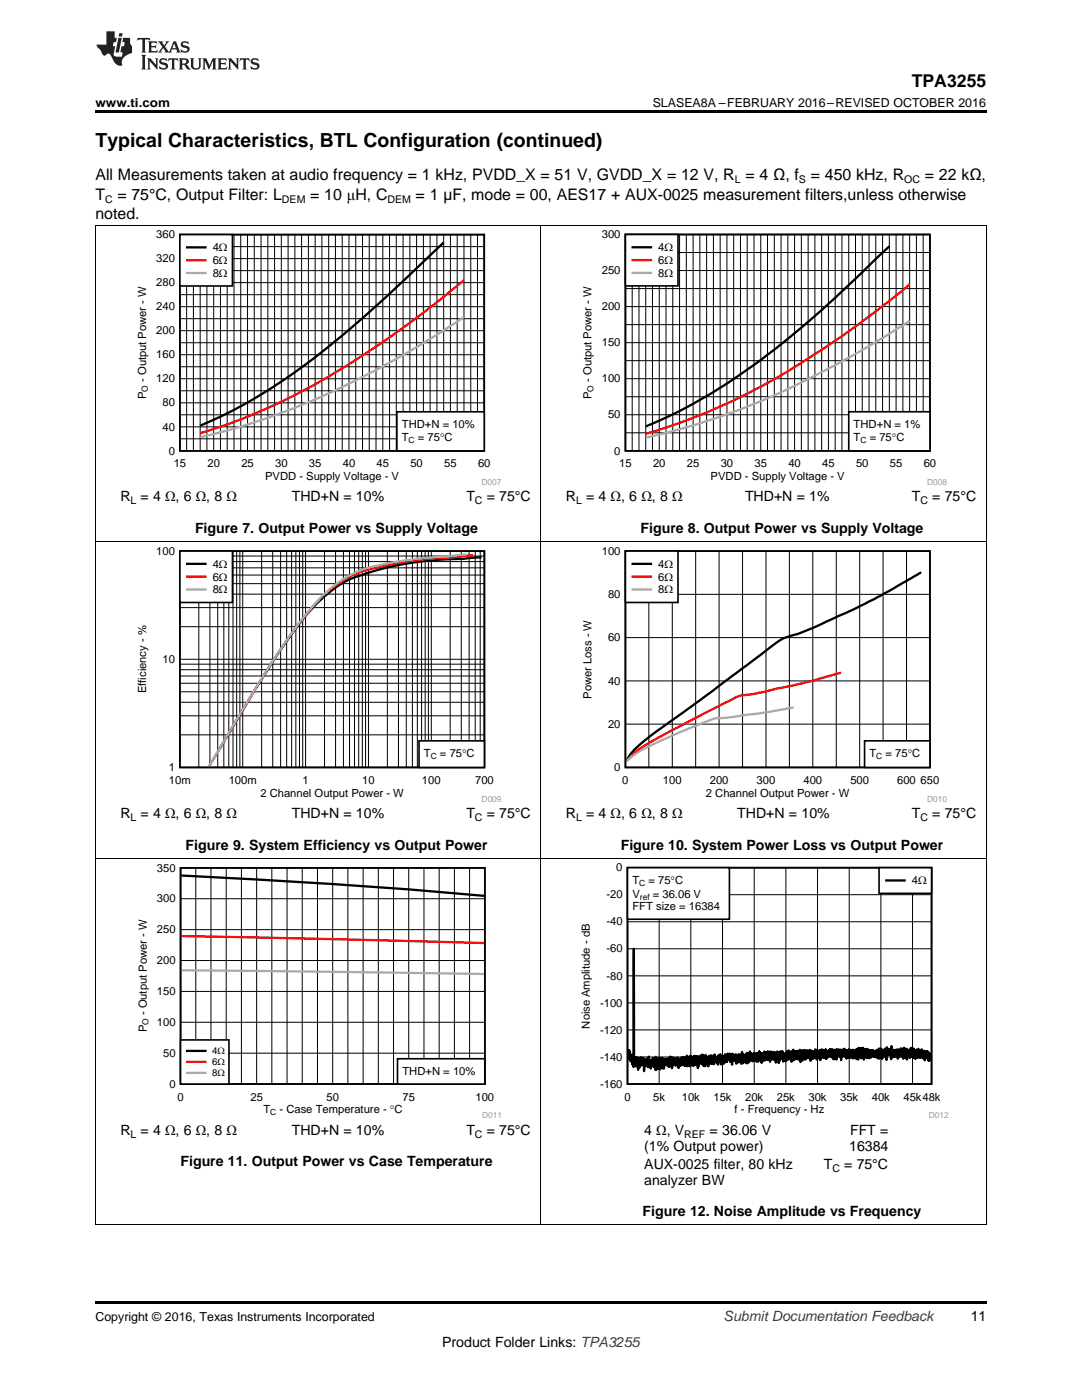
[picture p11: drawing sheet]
<svg xmlns="http://www.w3.org/2000/svg" width="216mm" height="279mm" viewBox="0 0 216 279" stroke-linecap="round" stroke-linejoin="round" font-family="sans-serif">
<path d="M19 259.7h177.8v.5h-177.8z" fill="#000"/>
<path d="M19.1 171.4v73M107.9 171.4v73M196.8 171.4v73M19 244.4h177.8" fill="none" stroke="#000" stroke-width=".2"/>
<path d="M27.1 172.4h72.7v50.8h-72.7z" fill-rule="evenodd" fill="#fff"/>
<path d="M36 173.2h60.7v43.1h-60.7z" fill="none" stroke="#000" stroke-width=".33"/>
<g fill="none" stroke="#000" stroke-width=".2">
<path d="M36 179.4h60.7M39.1 173.2v43.2M42.1 173.2v43.2M45.1 173.2v43.2M48.2 173.2v43.2M51.2 173.2v43.2M54.2 173.2v43.2M57.3 173.2v43.2M60.3 173.2v43.2M63.3 173.2v43.2M66.4 173.2v43.2M69.4 173.2v43.2"/>
<path d="M72.5 173.2v43.2M75.5 173.2v43.2M78.5 173.2v43.2M81.6 173.2v43.2M84.6 173.2v43.2M87.6 173.2v43.2M90.7 173.2v43.2M93.7 173.2v43.2M36 197.9h60.7M36 191.7h60.7M36 185.5h60.7M36 210.2h60.7"/>
<path d="M36 204h60.7"/>
</g>
<path d="M36.2 174.7a1403.8 1403.8 0 0 1 60.4 4.1" fill="none" stroke="#000" stroke-width=".46"/>
<path d="M36.2 186.8l60.4 1.4" fill="none" stroke="#f00" stroke-width=".46"/>
<path d="M36.2 193.6l60.4 .8" fill="none" stroke="#aaa" stroke-width=".46"/>
<path d="M79.3 211.3h17.4v5h-17.4z" fill-rule="evenodd" fill="#fff"/>
<path d="M79.3 211.3h17.4v5h-17.4z" fill="none" stroke="#000" stroke-width=".33"/>
<path d="M36 207.5h9.7v8.8h-9.7z" fill-rule="evenodd" fill="#fff"/>
<path d="M36 207.5h9.7v8.8h-9.7z" fill="none" stroke="#000" stroke-width=".33"/>
<path d="M37.3 209.7h3.7" fill="none" stroke="#000" stroke-width=".46"/>
<path d="M37.3 211.9h3.7" fill="none" stroke="#f00" stroke-width=".46"/>
<path d="M37.3 214.1h3.7" fill="none" stroke="#aaa" stroke-width=".46"/>
<path d="M115.6 172.3h73.6v50.9h-73.6z" fill-rule="evenodd" fill="#fff"/>
<path d="M125.2 173.2h60.7v43.1h-60.7z" fill="none" stroke="#000" stroke-width=".33"/>
<g fill="none" stroke="#000" stroke-width=".2">
<path d="M125.2 178.6h60.7M131.5 173.2v43.1M137.8 173.2v43.1M144.2 173.2v43.1M150.5 173.2v43.1M156.8 173.2v43.1M163.1 173.2v43.1M169.5 173.2v43.1M175.8 173.2v43.1M182.1 173.2v43.1M125.2 194.8h60.7M125.2 189.3h60.7"/>
<path d="M125.2 184h60.7M125.2 210.9h60.7M125.2 205.5h60.7M125.2 200.2h60.7"/>
</g>
<path d="M125.4 210v-.2l.1 1v-1.2l.1 1.9 .1-1.4 .1 1.6 .1-.5v.6v-1.2l.1 1.3v-1l.1 1.1 .1-.5v.9v-1.1l.1 1.2v-2.1l.1 2.5 .1-23.6v22v-.2l.1 .8v-.8l.1 1.3 .1-1.4 .1 1.9v-1.3v.6l.1-1.1 .1 1.1 .1-1.2 .1 2.5 .1-2.3v1.1l.1-1.2v1l.1-.7v1.6l.1-1.9 .1 1.3v-1.3l.1 1.2 .1-1.3 .1 1.6v-1.2l.1 1v-1l.1 1.2 .1-1.5 .1 2.7 .1-2.3 .1 1.3 .1-1.1 .1 .7 .1-.9v1.2l.1-1.5 .2 1.8 .2-2.1v1.5v-.9l.2 .9v-.6v.8l.1-1.1v1.2v-1v1.5l.1-1.3v.8l.1-.8v.6l.1-.8v1.1l.2-1.7v1.3l.1-1.2v.8v-.5l.1 1.4 .1-1.7 .1 1.7 .1-1.2v1.8l.1-2.6v2l.1-1.7v2.2l.1-1.8 .1 1.4v-1.3l.1 .9 .1-1.5 .1 2.2 .2-2.1v2.2l.1-1.8v.4v-.6v.8l.1-.8v.8v-.9l.2 1.4v-1.6v2.1l.1-1.7v.9l.1-1.2 .2 2.1 .1-1.8 .1 1v-.9l.1 .7 .1-1 .1 .9v-.7l.1 .1v1v-.9l.1 .6 .2-1.2v1.8l.1-1.4 .1 1.4v-1.7l.1 1.5 .1-1.8 .1 1.9 .1-1.8 .1 2.2v-1.6l.2 1 .1-1.5v1.1v-1l.2 1.2v-1l.2 .9v-.6v1l.1-1.5 .1 .8v-.6l.1 .6v-.8v1.3l.1-1.4 .1 1.9v-1.7l.1 1.8 .1-1.6v.7v-.8v.7l.1-.7 .1 1.4v-1.1l.1 1 .1-1.6 .1 1.4 .1-1.5 .1 1.6 .1-1.7 .1 1.2 .1-.8v1.2v-1.4l.1 1.5 .1-1v1.1l.1-1.7 .2 1.6 .1-1.9v2.1v-1.6l.3 1.5v-1.3v.6l.1-.8v.9l.1-1.2 .1 1.9 .1-2.1 .1 1.8v-1.3v.3l.1-.4 .1 1.1 .1-1.3v1.6l.1-1.1v1.4l.1-1.9 .2 .9v-1.1v1.5l.1-1.5v1.9l.1-1.6v1.4l.1-1.5v.9l.1-1v.9l.2-.9v.9v-.8v2.3l.2-2.3 .1 1.4v-1.4l.1 1.3v-1.1l.1 .9 .1-1.4 .1 1.7 .2-1.7v1.6l.1-1.7 .1 2v-1.6l.1 1.8 .1-1.5v1.3v-1l.1 .7v-1.3l.1 1.6v-1.9v2.2l.2-2.2v1.5v-1v1.1l.1-1.1 .1 1.2 .1-1.3v1.4l.1-1.3v1.7l.1-2 .1 1.2v-1l.1 .2v1l.1-1.3v1.4l.1-1.7 .1 1.1v-1l.1 1.6v-1.2l.1 1.2v-1.5l.1 1v-1.1l.1 1.5 .1-1.2v1.4l.2-2v1.3l.1-.5 .1 .7v-1v.8l.1-.7v1.1v-1l.1 .7v-.9l.1 .6v-.5v1.2l.1-1.2 .1 1.5 .1-1.9v1.1v-.8v.7l.2-.8 .1 1.2v-1.6l.2 1.5v-.7v1.2l.1-1.5v1.2l.1-1.2v1.1l.1-1.1v.9l.1-1.1 .1 1.5v-1.3l.1 1.3 .2-1.8 .1 1.4 .1-.9 .2 1 .1-1.6 .1 .9v-.9v.9v-.4l.1 .5v-.9l.1 1 .1-1.1 .1 1.6v-1.1l.1 1.1 .1-1.5 .2 2.1v-2.2v1.2l.2-1.1v1v-.9l.1 1.2 .1-.9v.8l.1-.9v1l.1-1v.8l.1-.7v.6v-1l.1 1.9 .1-1.6v1.4l.2-1.4 .1 1.3v-1.5l.1 1.2 .1-1.3v1.5l.1-1.3v.9l.1-.9 .1 1.3 .1-1.4v1.8l.2-2.4v2.3v-1.9l.1 1.9 .1-1.7 .1 .9v-.9l.1 .9v-.9v1.2l.2-.8v1.1l.1-1.6 .1 1.7v-1.3l.1 1.3v-2l.1 2.1v-1.8l.1 1.3 .2-1.6v1.9v-1.2l.1 .4v-.6v.7l.1-1.5 .2 1.8 .1-1.3 .1 1.4v-1.1v-.1v1l.2-1.1v1.4l.1-1.5 .1 1.3v-1.4v1.2l.1-1 .1 1.1 .1-1v.8v-.6l.1 .4v-.9l.1 1.7 .2-1.7 .1 1.7v-1.5l.1 1.4 .2-2v1.5v-1.4l.1 1.7v-1l.1 .6v-.9l.1 1.2 .1-1.3 .1 1.9v-1.8l.1 1.3 .1-1.2v1.4v-1.6l.2 1.3 .1-1.5v1.1v-1.2l.1 1.7 .1-1.4 .1 .9 .1-.9v1.2v-1.3l.1 1v-1l.1 1.3v-.8l.1 .8v-1.6v1.5l.1-1.3 .1 1.5 .1-1.3 .1 .9v-1.1v1.9l.1-2.1 .2 1v-.6v1.3l.2-1.6v1.3l.1-1 .1 .9v-1v1.4l.1-1.4v1.3l.2-1.5v1.2l.1-.7v.3v-.3l.1 .3v-.2v1.6l.1-1.8v.8v-1l.1 1 .1-1.2 .1 1.3v-.8l.1 .6 .1-.9v2.1v-1.9l.1 1.6 .1-2.1 .1 1.7v-1.2l.2 1v-1.2l.1 1.3v-1.6l.1 1.3 .1-1.2 .1 2 .1-1.7 .1 1 .1-.7v.8v-.7l.1 1v-1.3l.1 1.5 .1-1.7v1.5v-.9l.1 .8 .1-1.7v1.3l.1-1.2 .1 1.4v-1.7l.1 1.9 .1-1.7 .1 1.4v-1.2l.1 1 .1-.9v.3v-.2l.1 1.7 .1-2.1 .1 1.7 .2-2v2.1l.1-1.7 .1 1.6 .2-1.3v.9v-1.4l.1 1.1v-.8l.1 1.3v-1.3l.2 1.4v-1.7v.9l.1-.8 .1 1.1 .1-1.2 .1 1.8 .1-1v1v-2l.1 2.5 .2-2.2 .1 1.6v-1.8l.1 2 .1-1.9 .1 1.1 .1-1.2 .1 1.5v-1.5l.1 1.2v-1.1v1.8l.1-1.7 .1 1.5 .1-1.7v1.6l.2-1.5v1.4v-1l.1 .8 .1-1.2v1.4l.1-1.4 .2 1.2v-1.4l.1 2.2 .1-1.8 .1 1v-1.2l.1 1.7v-1.2l.1 .9v-1.3v.9l.1-.8 .1 1.4v-1.4l.1 1.1 .1-1.2 .1 1.4 .1-1.8 .2 1.7v-1.2l.1 1.5v-1.9l.1 1.5 .1-1.3v1.3v-1.2l.1 1.3 .1-1v.7v-1.1l.2 1.7 .1-1.6v1.7l.1-2v1.1v-.6l.1 .7 .1-1.3v1.1l.1-.4v.9l.1-.8v.8l.1-1.5v1.6l.1-1.4v1.1l.1-1v1.3l.1-1.5v.9v-.7l.1 .7v-1l.1 1.7v-1.7l.1 1.8 .1-1.4v1.3l.1-1.5 .1 1.2 .2-1.2v1.1l.1-1.2v1.1l.1-1.3 .1 1.3v-1.3v1.3l.1-1 .1 1.3 .2-1.6v1.4v-1l.2 .9v-1v1.7l.3-1.9v1.6v-1.2l.1 .8v-.6l.1 .6v-.7v.9l.1-.8v1.4l.1-2.1v1.4l.2-1.1v.9l.1-1.2v1l.1-.8v.6l.1-.5v1.2l.1-1.4 .2 1.6v-1.3v1.8l.1-1.2v.5l.1-1.2v1.2l.1-1.4 .1 1.2 .1-1.3 .1 1.1 .1-1.2v1.5l.1-.9 .1 .7v-.6l.1 1v-1.3l.1 1.6 .1-1.6v.6l.1-.7 .1 1.5v-1v.8l.2-1.5 .1 1.7 .1-1.4v.9l.1-.8v1.3l.2-1.6v1.2l.1-.6 .1 .9 .1-1.5v1.7v-1.5l.1 1.1 .1-.8v.8l.1-.7v1v-1.5l.2 1.3 .1-1.5 .1 2 .1-2v1l.1-.7 .1 .6v-.3v1.5l.1-2.4v1.6l.1-1.2 .1 1.4v-1.7l.1 1.5 .1-1.5 .1 2 .1-1.9 .2 1.1v-1.3l.2 1.9v-1.7l.1 2.2v-1.9l.1 .8 .1-.6 .1 1v-1.5l.1 1.4v-.9v.3l.1-.2v1.3v-1.5v-.1l.1 .8 .1-1.1v1.7l.1-1.5 .2 1.7 .1-1.6v1l.1-1 .1 1.2v-.8l.1 1.1v-1.5v1.1l.1-1.1 .1 .8v-.8v.9l.2-.8v1.1v-1.2l.1 1.3 .1-1.1 .2 .8v-.5v.8l.1-.8v.8v-1.1v1.2l.2-1.4v1.4l.1-1.4 .1 1.4v-1.3l.1 1.5 .1-1.9 .1 2v-1.7l.1 1.2 .1-1.3v1.4l.1-1.7v1.9l.2-1.4 .1 1.6v-1.7l.1 1.2v-1.3l.1 1.5 .1-1.2v.8l.1-.6 .1 .8 .1-1.1v.9v-1.3l.2 1.3v-1.1l.1 2 .1-2.5v1.3v-.9l.1 .9v-.8l.1 1.1v-1.1l.1 .7v-.8l.1 1v-1l.1 .9 .1-.9v1.3l.2-1.1v1.8l.1-2.6 .2 2.2 .1-1.3 .1 1 .1-1.2v1.5l.1-1.3v1.1l.1-1.3v1.3l.1-1 .1 1 .1-1.3v1.2l.1-1.2 .1 1.3v-1l.1 1.5v-1.8l.1 1.6 .1-1.6 .1 1.1v-1l.1 .8v-.8l.1 1.1 .1-1.5v1.7l.1-1.2 .1 .9 .2-1.1v1.8l.1-2v1.1v-1.3l.1 2 .1-2 .1 1.5v-.9v1.5l.1-1.6v1.3l.1-1.3v.9l.1-1.2 .1 2.2v-1.7l.1 .9v-.9v.7l.1-.8 .1 1.2 .1-1.1v1.1l.1-1.4v1.5l.1-1.2v1.2l.2-1.9v1.5l.2-1.4 .1 1.7v-1.4l.1 1.6 .1-1.9v1.9l.1-1.6 .2 1.2v-1v1.6l.1-1.7 .1 1.1 .1-1.2 .1 1.4v-1.1l.1 1.3v-1.3l.1 1.2 .1-1.7v1.3l.1-.7 .1 .7v-.9l.1 1.4v-1.1l.1 1.1v-1.2l.1 .7v-.6l.1 .5v-1.1v1.6l.2-1.1 .2 1.4v-1.5l.1 1.5v-1.6l.1 1.9 .2-1.5v.9l.1-1.2 .1 1.3 .2-1.3v1.3v-1l.1 1.2v-.6v.8l.1-1v1.2l.1-1.6v1.5l.2-1.3 .1 1.2v-.9v.9v-.1" fill="none" stroke="#000" stroke-width=".46"/>
<path d="M125.2 173.2h20.3v10.3h-20.3z" fill-rule="evenodd" fill="#fff"/>
<path d="M125.2 173.2h20.3v10.3h-20.3z" fill="none" stroke="#000" stroke-width=".33"/>
<path d="M175.4 173.2h10.5v5.1h-10.5z" fill-rule="evenodd" fill="#fff"/>
<path d="M175.4 173.2h10.5v5.1h-10.5z" fill="none" stroke="#000" stroke-width=".33"/>
<path d="M176.9 175.7h3.6" fill="none" stroke="#000" stroke-width=".46"/>
<path d="M19.1 108.2v63.2M107.9 108.2v63.2M196.8 108.2v63.2M19 171.3h177.8" fill="none" stroke="#000" stroke-width=".2"/>
<path d="M27 109.1h73v50.9h-73z" fill-rule="evenodd" fill="#fff"/>
<path d="M35.9 110h60.8v43.2h-60.8z" fill="none" stroke="#000" stroke-width=".33"/>
<g fill="none" stroke="#000" stroke-width=".2">
<path d="M35.9 118.6h60.8M35.9 116.5h60.8M35.9 114.8h60.8M35.9 113.3h60.8M35.9 112.1h60.8M35.9 111h60.8M39.7 110v43.2M41.9 110v43.2M43.4 110v43.2M44.7 110v43.2M45.7 110v43.2M46.5 110v43.2"/>
<path d="M47.2 110v43.2M47.9 110v43.2M48.4 110v43.2M52.2 110v43.2M54.4 110v43.2M56 110v43.2M57.2 110v43.2M58.2 110v43.2M59 110v43.2M59.8 110v43.2M60.4 110v43.2M61 110v43.2"/>
<path d="M64.8 110v43.2M67 110v43.2M68.5 110v43.2M69.7 110v43.2M70.7 110v43.2M71.6 110v43.2M72.3 110v43.2M72.9 110v43.2M73.5 110v43.2M77.3 110v43.2M79.5 110v43.2M81.1 110v43.2"/>
<path d="M82.3 110v43.2M83.3 110v43.2M84.1 110v43.2M84.8 110v43.2M85.5 110v43.2M86.1 110v43.2M89.8 110v43.2M92 110v43.2M93.6 110v43.2M94.8 110v43.2M95.8 110v43.2M96.7 110v43.2"/>
<path d="M35.9 138.1h60.8M35.9 136.4h60.8M35.9 134.9h60.8M35.9 133.7h60.8M35.9 132.6h60.8M35.9 131.6h60.8M35.9 125.1h60.8M35.9 121.3h60.8M35.9 146.7h60.8M35.9 142.9h60.8M35.9 140.2h60.8"/>
</g>
<path d="M96.1 111.2l-9.7 .6-5.8 .8a51 51 0 0 0-12 3.6 32.3 32.3 0 0 0-10 9.7l-3.1 4.5-4.4 6.9-7.6 12.6" fill="none" stroke="#000" stroke-width=".46"/>
<path d="M94.4 110.8l-10.3 .9-5.6 .8a48.5 48.5 0 0 0-8.3 2.4 26.7 26.7 0 0 0-9.2 7.8 148.7 148.7 0 0 0-11.9 17.9l-7.4 12.4" fill="none" stroke="#f00" stroke-width=".46"/>
<path d="M93 110.7l-9.7 .8-5.2 .8a23.1 23.1 0 0 0-14.2 7 96.4 96.4 0 0 0-11.9 16.5l-10.3 17.2" fill="none" stroke="#aaa" stroke-width=".46"/>
<path d="M83.6 147.9h13.1v5.3h-13.1z" fill-rule="evenodd" fill="#fff"/>
<path d="M83.6 147.9h13.1v5.3h-13.1z" fill="none" stroke="#000" stroke-width=".33"/>
<path d="M35.9 110h10.5v10.2h-10.5z" fill-rule="evenodd" fill="#fff"/>
<path d="M35.9 110h10.5v10.2h-10.5z" fill="none" stroke="#000" stroke-width=".33"/>
<path d="M37.3 112.5h3.7" fill="none" stroke="#000" stroke-width=".46"/>
<path d="M37.3 115.1h3.7" fill="none" stroke="#f00" stroke-width=".46"/>
<path d="M37.3 117.6h3.7" fill="none" stroke="#aaa" stroke-width=".46"/>
<path d="M115.9 109.1h73v50.9h-73z" fill-rule="evenodd" fill="#fff"/>
<path d="M124.8 110h60.8v43.2h-60.8z" fill="none" stroke="#000" stroke-width=".33"/>
<g fill="none" stroke="#000" stroke-width=".2">
<path d="M124.8 118.6h60.8M129.5 110v43.2M134.1 110v43.2M138.8 110v43.2M143.5 110v43.2M148.2 110v43.2M152.8 110v43.2M157.5 110v43.2M162.2 110v43.2M166.9 110v43.2M171.5 110v43.2M176.2 110v43.2"/>
<path d="M180.9 110v43.2M124.8 135.9h60.8M124.8 127.3h60.8M124.8 144.5h60.8"/>
</g>
<path d="M183.8 114.2l-9.3 5.4-11.7 5.5-3.7 1.4a10.3 10.3 0 0 0-5.5 2.8l-11.7 8.8-11 7.9-3.3 2.7a11.9 11.9 0 0 0-2.7 3.1" fill="none" stroke="#000" stroke-width=".46"/>
<path d="M167.8 134.3l-6.5 1.8-5 1.1a57 57 0 0 1-8.4 1.6l-1 .3-6.6 3.4-10.2 5.4-3.3 2.1-1.9 1.9" fill="none" stroke="#f00" stroke-width=".46"/>
<path d="M158.4 141.2l-4.5 .8-8.8 1.2a12.4 12.4 0 0 0-5.9 1.5l-4.9 2-4.9 2.3-2.7 1.5-1.8 1.4" fill="none" stroke="#aaa" stroke-width=".46"/>
<path d="M172.5 147.9h13.1v5.3h-13.1z" fill-rule="evenodd" fill="#fff"/>
<path d="M172.5 147.9h13.1v5.3h-13.1z" fill="none" stroke="#000" stroke-width=".33"/>
<path d="M124.8 110h10.5v10.2h-10.5z" fill-rule="evenodd" fill="#fff"/>
<path d="M124.8 110h10.5v10.2h-10.5z" fill="none" stroke="#000" stroke-width=".33"/>
<path d="M126.2 112.5h3.7" fill="none" stroke="#000" stroke-width=".46"/>
<path d="M126.2 115.1h3.7" fill="none" stroke="#f00" stroke-width=".46"/>
<path d="M126.2 117.6h3.7" fill="none" stroke="#aaa" stroke-width=".46"/>
<path d="M19.1 45v63.2M107.9 45v63.2M196.8 45v63.2M19 108.1h177.8" fill="none" stroke="#000" stroke-width=".2"/>
<path d="M27 46h73v50.8h-73z" fill-rule="evenodd" fill="#fff"/>
<path d="M35.9 46.8h60.7v43.2h-60.7z" fill="none" stroke="#000" stroke-width=".33"/>
<g fill="none" stroke="#000" stroke-width=".2">
<path d="M35.9 58.8h60.7M35.9 56.4h60.7M35.9 54h60.7M35.9 51.6h60.7M35.9 49.2h60.7M37.2 46.8v43.2M38.6 46.8v43.2M39.9 46.8v43.2M41.3 46.8v43.2M42.6 46.8v43.2M44 46.8v43.2M45.3 46.8v43.2"/>
<path d="M46.7 46.8v43.2M48 46.8v43.2M49.4 46.8v43.2M50.7 46.8v43.2M52.1 46.8v43.2M53.4 46.8v43.2M54.8 46.8v43.2M56.1 46.8v43.2M57.5 46.8v43.2M58.8 46.8v43.2M60.2 46.8v43.2M61.5 46.8v43.2"/>
<path d="M62.9 46.8v43.2M64.2 46.8v43.2M65.6 46.8v43.2M66.9 46.8v43.2M68.3 46.8v43.2M69.6 46.8v43.2M71 46.8v43.2M72.3 46.8v43.2M73.7 46.8v43.2M75 46.8v43.2M76.4 46.8v43.2M77.7 46.8v43.2"/>
<path d="M79.1 46.8v43.2M80.4 46.8v43.2M81.8 46.8v43.2M83.1 46.8v43.2M84.5 46.8v43.2M85.8 46.8v43.2M87.2 46.8v43.2M88.5 46.8v43.2M89.9 46.8v43.2M91.2 46.8v43.2M92.6 46.8v43.2M93.9 46.8v43.2"/>
<path d="M95.3 46.8v43.2M35.9 78h60.7M35.9 75.6h60.7M35.9 73.2h60.7M35.9 70.8h60.7M35.9 68.4h60.7M35.9 66h60.7M35.9 63.6h60.7M35.9 61.2h60.7M35.9 87.6h60.7M35.9 85.2h60.7M35.9 82.8h60.7"/>
<path d="M35.9 80.4h60.7"/>
</g>
<path d="M88.5 48.4a287.1 287.1 0 0 1-28.3 24.9 98.1 98.1 0 0 1-20.3 11.7" fill="none" stroke="#000" stroke-width=".46"/>
<path d="M92.6 55.9a182.4 182.4 0 0 1-36.5 24.3l-1.3 .6a103.4 103.4 0 0 1-14.9 5.7" fill="none" stroke="#f00" stroke-width=".46"/>
<path d="M92.6 63.3a168.5 168.5 0 0 1-44.6 21.8l-8.1 2.2" fill="none" stroke="#aaa" stroke-width=".46"/>
<path d="M79.2 82.2h17.4v7.8h-17.4z" fill-rule="evenodd" fill="#fff"/>
<path d="M79.2 82.2h17.4v7.8h-17.4z" fill="none" stroke="#000" stroke-width=".33"/>
<path d="M35.9 46.8h10.5v10.3h-10.5z" fill-rule="evenodd" fill="#fff"/>
<path d="M35.9 46.8h10.5v10.3h-10.5z" fill="none" stroke="#000" stroke-width=".33"/>
<path d="M37.3 49.4h3.7" fill="none" stroke="#000" stroke-width=".46"/>
<path d="M37.3 51.9h3.7" fill="none" stroke="#f00" stroke-width=".46"/>
<path d="M37.3 54.5h3.7" fill="none" stroke="#aaa" stroke-width=".46"/>
<path d="M115.9 45.9h73v50.9h-73z" fill-rule="evenodd" fill="#fff"/>
<path d="M124.8 46.8h60.8v43.2h-60.8z" fill="none" stroke="#000" stroke-width=".33"/>
<g fill="none" stroke="#000" stroke-width=".2">
<path d="M124.8 57.6h60.8M124.8 54h60.8M124.8 50.4h60.8M126.1 46.8v43.2M127.5 46.8v43.2M128.8 46.8v43.2M130.2 46.8v43.2M131.5 46.8v43.2M132.9 46.8v43.2M134.2 46.8v43.2M135.6 46.8v43.2M136.9 46.8v43.2"/>
<path d="M138.3 46.8v43.2M139.6 46.8v43.2M141 46.8v43.2M142.4 46.8v43.2M143.7 46.8v43.2M145 46.8v43.2M146.4 46.8v43.2M147.7 46.8v43.2M149.1 46.8v43.2M150.5 46.8v43.2M151.8 46.8v43.2M153.1 46.8v43.2"/>
<path d="M154.5 46.8v43.2M155.8 46.8v43.2M157.2 46.8v43.2M158.5 46.8v43.2M159.9 46.8v43.2M161.3 46.8v43.2M162.6 46.8v43.2M164 46.8v43.2M165.3 46.8v43.2M166.7 46.8v43.2M168 46.8v43.2M169.4 46.8v43.2"/>
<path d="M170.7 46.8v43.2M172 46.8v43.2M173.4 46.8v43.2M174.8 46.8v43.2M176.1 46.8v43.2M177.5 46.8v43.2M178.8 46.8v43.2M180.2 46.8v43.2M181.5 46.8v43.2M182.9 46.8v43.2M184.2 46.8v43.2M124.8 79.2h60.8"/>
<path d="M124.8 75.6h60.8M124.8 72h60.8M124.8 68.4h60.8M124.8 64.8h60.8M124.8 61.2h60.8M124.8 86.4h60.8M124.8 82.8h60.8"/>
</g>
<path d="M177.5 49.1l-1.4 1.3a215.7 215.7 0 0 1-28.4 24.3 98 98 0 0 1-18.9 10.4" fill="none" stroke="#000" stroke-width=".46"/>
<path d="M181.5 56.7a178.8 178.8 0 0 1-35.1 23.2l-2.7 1.2a115.9 115.9 0 0 1-14.9 5.5" fill="none" stroke="#f00" stroke-width=".46"/>
<path d="M181.5 64.1a187 187 0 0 1-36.5 18.6l-6.7 2.2-9.5 2.5" fill="none" stroke="#aaa" stroke-width=".46"/>
<path d="M169.4 82.2h16.2v7.8h-16.2z" fill-rule="evenodd" fill="#fff"/>
<path d="M169.4 82.2h16.2v7.8h-16.2z" fill="none" stroke="#000" stroke-width=".33"/>
<path d="M124.8 46.8h10.5v10.3h-10.5z" fill-rule="evenodd" fill="#fff"/>
<path d="M124.8 46.8h10.5v10.3h-10.5z" fill="none" stroke="#000" stroke-width=".33"/>
<path d="M126.2 49.3h3.7" fill="none" stroke="#000" stroke-width=".46"/>
<path d="M126.2 51.9h3.7" fill="none" stroke="#f00" stroke-width=".46"/>
<path d="M126.2 54.5h3.7" fill="none" stroke="#aaa" stroke-width=".46"/>
<path d="M19 45h177.8" fill="none" stroke="#000" stroke-width=".2"/>
<path d="M19 22h177.8v.5h-177.8z" fill="#000"/>
<g fill="#231f20">
<path d="M27.5 7.6l-.1 .5 .4-.2h.6v.1v2.1l-.2 .4h1l-.3-.4v-2.1l.1-.1h.5l.5 .2-.2-.5zM29.5 8.3l.2 .3v1.5l-.2 .4h1.8l.2-.6a1.04 1.04 0 0 1-1.3 .2v-.7h.6l.3 .2v-.6l-.3 .2h-.6v-.6l.8-.1 .4 .3-.2-.5zM31.5 8.3l.9 1.1-.9 1.1h.8l-.2-.2 .5-.7 .4 .7-.2 .2h1.5l-.1-.2 .1-.4h.9l.1 .4-.2 .2h1l-.3-.3-.7-1.9h-.5l-.9 2-.8-1 .9-1h-.8l.1 .3-.3 .5-.4-.6 .2-.2zM34.7 8.6l.4 1h-.7zM36.3 8.4a.63 .63 0 0 0-.2 .7 .63 .63 0 0 0 .6 .4l.6 .2 .1 .2a.75 .75 0 0 1-.7 .4 .75 .75 0 0 1-.6-.5l.1 .7 .1-.1a1.11 1.11 0 0 0 1.5-.6 1.13 1.13 0 0 0-1.2-.8l-.1-.4a1.04 1.04 0 0 1 1.2 .2l-.2-.5-.1 .1-.5-.2zM28.2 10.9l.2 .4v2.2l-.2 .4h1l-.3-.4v-2.2l.3-.4zM29.3 11.6l.3 .4v1.5l-.3 .4h.8l-.2-.4v-1.3l1.5 1.7v-1.9l.2-.4h-.7l.2 .4v.9l-1.1-1.3zM32 11.8a.62 .62 0 0 0-.2 .7 .62 .62 0 0 0 .6 .4l.6 .1 .1 .3a.76 .76 0 0 1-.7 .3 .76 .76 0 0 1-.6-.4l.1 .7 .1-.1a1.11 1.11 0 0 0 1.5-.6 1.13 1.13 0 0 0-1.2-.8l-.1-.4a1.04 1.04 0 0 1 1.2 .2l-.2-.6-.1 .1-.5-.1zM33.7 11.6l-.2 .6a.61 .61 0 0 1 .8-.3v1.6l-.2 .4h.9l-.2-.4v-1.6a.63 .63 0 0 1 .8 .3l-.2-.6zM35.6 11.6l.3 .4v1.5l-.3 .4h1l-.2-.2v-.8l.5 .2a.76 .76 0 0 0 1.2 .7l-1-1a.58 .58 0 0 0 .6-.5 .58 .58 0 0 0-.5-.6zM36.4 11.9h.1a.45 .45 0 0 1 .5 .1 .45 .45 0 0 1 .1 .5l-.7 .2zM37.9 11.6l.2 .2a2.17 2.17 0 0 0 .3 1.9 .99 .99 0 0 0 1.6-.6v-1.1l.2-.4h-.7l.2 .2a1.92 1.92 0 0 1-.2 1.8 .6 .6 0 0 1-.9-.5v-1.1l.2-.4zM40.4 11.6l.2 .4v1.5l-.2 .4h.7l-.2-.4v-1.4l.8 1.8 .8-1.8v1.4l-.2 .4h.9l-.2-.4v-1.5l.2-.4h-.8l-.6 1.5-.6-1.5zM43.4 11.6l.2 .4v1.5l-.2 .4h1.8l.2-.6a1.04 1.04 0 0 1-1.3 .1v-.6h.5l.4 .2v-.6l-.4 .2h-.5v-.7h.8l.3 .3-.1-.6zM45.5 11.6l.2 .4v1.5l-.2 .4h.7l-.2-.4v-1.3l1.5 1.7v-1.9l.2-.4h-.7l.2 .4v.9l-1.1-1.3zM47.9 11.6l-.1 .6a.61 .61 0 0 1 .8-.3v1.6l-.3 .4h1l-.3-.4 .1-1.6a.63 .63 0 0 1 .7 .3l-.1-.6zM50.2 11.8a.62 .62 0 0 0-.2 .7 .62 .62 0 0 0 .6 .4l.6 .1 .2 .3a.76 .76 0 0 1-.8 .3 .76 .76 0 0 1-.6-.4l.1 .7 .2-.1a1.11 1.11 0 0 0 1.5-.6 1.13 1.13 0 0 0-1.3-.8l-.1-.4a1.04 1.04 0 0 1 1.2 .2l-.1-.6-.2 .1-.5-.1z"/>
<path d="M21.2 6.3v2.6h-1.9l.1 .4 .7 .9a.91 .91 0 0 0 1 .8 .56 .56 0 0 1 .5-.3 .56 .56 0 0 1 .5 .3l.4 .8a1.53 1.53 0 0 0 1.9 1.2 1.54 1.54 0 0 1 1-2.1l.9-.3v-1.4a1.52 1.52 0 0 1-.3-1.6h-1.4l-.2 .8h.5l-.2 .8h-.4l-.2 1v.2l.4 .1-.2 .8a1.93 1.93 0 0 1-1.6-.3l.3-1.8h-.5l.2-.8h.4l.2-.8h-.4v-1.3zM23.6 7.6l-.6 2.9h.7l.6-2.9zM23.8 6.6l-.1 .7h.6l.2-.7z"/>
</g>
<text font-size="3.9" x="19" y="29.3">Typical Characteristics, BTL Configuration (continued)</text>
<text font-size="3.5" x="181.9" y="17.3">TPA3255</text>
<g font-size="3.2">
<text x="19" y="36">All Measurements taken at audio frequency = 1 kHz, PVDD_X = 51 V, GVDD_X = 12 V, R = 4 Ω, f</text>
<text x="161.8" y="36">= 450 kHz, R</text>
<text x="184.5" y="36">= 22 kΩ,</text>
<text x="19" y="39.9">T</text>
<text x="23.4" y="39.9">= 75°C, Output Filter: L</text>
<text x="61.9" y="39.9">= 10 μH, C</text>
<text x="82.9" y="39.9">= 1 µF, mode = 00, AES17 + AUX-0025 measurement filters,unless otherwise</text>
<text x="19" y="43.7">noted.</text>
</g>
<g font-size="2.8">
<text x="24" y="100.1">R</text>
<text x="28" y="100.1">= 4 Ω, 6 Ω, 8 Ω</text>
<text x="58.2" y="100.1">THD+N = 10%</text>
<text x="93.1" y="100.1">T</text>
<text x="97.1" y="100.1">= 75°C</text>
<text x="112.9" y="100.1">R</text>
<text x="116.9" y="100.1">= 4 Ω, 6 Ω, 8 Ω</text>
<text x="148.7" y="100.1">THD+N = 1%</text>
<text x="182" y="100.1">T</text>
<text x="186" y="100.1">= 75°C</text>
<text x="38.9" y="106.4">Figure 7. Output Power vs Supply Voltage</text>
<text x="127.8" y="106.4">Figure 8. Output Power vs Supply Voltage</text>
<text x="24" y="163.3">R</text>
<text x="28" y="163.3">= 4 Ω, 6 Ω, 8 Ω</text>
<text x="58.2" y="163.3">THD+N = 10%</text>
<text x="93.1" y="163.3">T</text>
<text x="97.1" y="163.3">= 75°C</text>
<text x="112.9" y="163.3">R</text>
<text x="116.9" y="163.3">= 4 Ω, 6 Ω, 8 Ω</text>
<text x="147.1" y="163.3">THD+N = 10%</text>
<text x="182" y="163.3">T</text>
<text x="186" y="163.3">= 75°C</text>
<text x="37" y="169.6">Figure 9. System Efficiency vs Output Power</text>
<text x="123.9" y="169.6">Figure 10. System Power Loss vs Output Power</text>
<text x="24" y="226.4">R</text>
<text x="28" y="226.4">= 4 Ω, 6 Ω, 8 Ω</text>
<text x="58.2" y="226.4">THD+N = 10%</text>
<text x="93.1" y="226.4">T</text>
<text x="97.1" y="226.4">= 75°C</text>
<text x="128.6" y="226.4">4 Ω, V</text>
<text x="141.6" y="226.4">= 36.06 V</text>
<text x="169.6" y="226.4">FFT =</text>
<text x="36" y="232.8">Figure 11. Output Power vs Case Temperature</text>
<text x="128.6" y="229.6">(1% Output power)</text>
<text x="128.6" y="233.4">AUX-0025 filter, 80 kHz</text>
<text x="164.4" y="233.4">T</text>
<text x="168.5" y="233.4">= 75°C</text>
<text x="169.4" y="229.6">16384</text>
<text x="128.6" y="236.5">analyzer BW</text>
<text x="128.2" y="242.6">Figure 12. Noise Amplitude vs Frequency</text>
<text x="193.7" y="263.6">11</text>
<text x="88.2" y="268.9">Product Folder Links: TPA3255</text>
</g>
<text font-size="2.8" fill="#0000c8" x="144.4" y="263.6">Submit Documentation Feedback</text>
<g font-size="2.5">
<text x="19" y="21.4">www.ti.com</text>
<text x="130.2" y="21.4">SLASEA8A –FEBRUARY 2016–REVISED OCTOBER 2016</text>
<text x="19" y="263.6">Copyright © 2016, Texas Instruments Incorporated</text>
</g>
<g font-size="2.2">
<text x="31.2" y="47.6">360</text>
<text x="120.1" y="47.5">300</text>
<text x="31.2" y="52.3">320</text>
<text x="42.4" y="50.2">4:</text>
<text x="42.4" y="52.7">6:</text>
<text x="131.3" y="50.1">4:</text>
<text x="131.3" y="52.7">6:</text>
<text x="31.2" y="57.1">280</text>
<text x="42.4" y="55.3">8:</text>
<text x="120.1" y="54.7">250</text>
<text x="131.3" y="55.3">8:</text>
<text x="31.2" y="61.9">240</text>
<text x="120.1" y="61.9">200</text>
<text x="31.2" y="71.5">160</text>
<text x="31.2" y="66.7">200</text>
<text x="120.1" y="69.1">150</text>
<text x="29.1" y="76.2" transform="rotate(-90 29.1 76.2)">- Output Power - W</text>
<text x="31.2" y="76.3">120</text>
<text x="118" y="76.2" transform="rotate(-90 118 76.2)">- Output Power - W</text>
<text x="120.1" y="76.3">100</text>
<text x="29.1" y="79.7" transform="rotate(-90 29.1 79.7)">P</text>
<text x="32.4" y="81.1">80</text>
<text x="118" y="79.7" transform="rotate(-90 118 79.7)">P</text>
<text x="121.3" y="83.5">50</text>
<text x="32.4" y="85.9">40</text>
<text x="80.2" y="85.5">THD+N = 10%</text>
<text x="80.2" y="88">T</text>
<text x="83.4" y="88">= 75</text>
<text x="87.8" y="88">q</text>
<text x="88.7" y="88">C</text>
<text x="170.3" y="85.5">THD+N = 1%</text>
<text x="170.3" y="88">T</text>
<text x="173.5" y="88">= 75</text>
<text x="178" y="88">q</text>
<text x="178.9" y="88">C</text>
<text x="33.7" y="90.7">0</text>
<text x="34.7" y="93.3">15</text>
<text x="41.4" y="93.3">20</text>
<text x="48.2" y="93.3">25</text>
<text x="52.9" y="95.8">PVDD - Supply Voltage - V</text>
<text x="54.9" y="93.3">30</text>
<text x="61.7" y="93.3">35</text>
<text x="68.4" y="93.3">40</text>
<text x="75.1" y="93.3">45</text>
<text x="81.9" y="93.3">50</text>
<text x="88.6" y="93.3">55</text>
<text x="95.4" y="93.3">60</text>
<text x="122.6" y="90.7">0</text>
<text x="123.6" y="93.3">15</text>
<text x="130.3" y="93.3">20</text>
<text x="137.1" y="93.3">25</text>
<text x="141.8" y="95.8">PVDD - Supply Voltage - V</text>
<text x="143.8" y="93.3">30</text>
<text x="150.6" y="93.3">35</text>
<text x="157.3" y="93.3">40</text>
<text x="164.1" y="93.3">45</text>
<text x="170.8" y="93.3">50</text>
<text x="177.6" y="93.3">55</text>
<text x="184.3" y="93.3">60</text>
<text x="31.2" y="110.7">100</text>
<text x="42.4" y="113.3">4</text>
<text x="43.7" y="113.3">:</text>
<text x="120.1" y="110.7">100</text>
<text x="131.3" y="113.3">4:</text>
<text x="42.4" y="115.9">6</text>
<text x="42.4" y="118.4">8</text>
<text x="43.7" y="115.9">:</text>
<text x="43.7" y="118.4">:</text>
<text x="121.3" y="119.3">80</text>
<text x="131.3" y="115.9">6:</text>
<text x="131.3" y="118.4">8:</text>
<text x="121.3" y="128">60</text>
<text x="32.4" y="132.3">10</text>
<text x="121.3" y="136.6">40</text>
<text x="29.1" y="138.4" transform="rotate(-90 29.1 138.4)">Efficiency - %</text>
<text x="118" y="139.5" transform="rotate(-90 118 139.5)">Power Loss - W</text>
<text x="121.3" y="145.3">20</text>
<text x="33.7" y="153.9">1</text>
<text x="84.6" y="151.1">T</text>
<text x="87.8" y="151.1">= 75</text>
<text x="92.2" y="151.1">qC</text>
<text x="122.6" y="153.9">0</text>
<text x="173.5" y="151.1">T</text>
<text x="176.7" y="151.1">= 75</text>
<text x="181.1" y="151.1">qC</text>
<text x="33.7" y="156.4">10m</text>
<text x="45.6" y="156.4">100m</text>
<text x="52" y="159">2 Channel Output Power - W</text>
<text x="60.4" y="156.4">1</text>
<text x="72.3" y="156.4">10</text>
<text x="84.2" y="156.4">100</text>
<text x="94.8" y="156.4">700</text>
<text x="124.2" y="156.4">0</text>
<text x="132.3" y="156.4">100</text>
<text x="140.9" y="159">2 Channel Output Power - W</text>
<text x="141.6" y="156.4">200</text>
<text x="151" y="156.4">300</text>
<text x="160.3" y="156.4">400</text>
<text x="169.7" y="156.4">500</text>
<text x="179" y="156.4">600 650</text>
<text x="31.3" y="173.9">350</text>
<text x="123" y="173.9">0</text>
<text x="121" y="179.3">-20</text>
<text x="126.2" y="176.5">T</text>
<text x="126.2" y="179.2">V</text>
<text x="129.4" y="176.5">= 75qC</text>
<text x="130.3" y="179.2">= 36.06 V</text>
<text x="182" y="176.5">4:</text>
<text x="31.3" y="180.1">300</text>
<text x="121" y="184.7">-40</text>
<text x="126.2" y="181.7">FFT size = 16384</text>
<text x="31.3" y="186.3">250</text>
<text x="121" y="190.1">-60</text>
<text x="31.3" y="192.4">200</text>
<text x="121" y="195.5">-80</text>
<text x="29.3" y="202.6" transform="rotate(-90 29.3 202.6)">- Output Power - W</text>
<text x="31.3" y="198.6">150</text>
<text x="119.8" y="200.9">-100</text>
<text x="29.3" y="206" transform="rotate(-90 29.3 206)">P</text>
<text x="31.3" y="204.7">100</text>
<text x="117.7" y="205.3" transform="rotate(-90 117.7 205.3)">Noise Amplitude - dB</text>
<text x="119.8" y="206.3">-120</text>
<text x="32.6" y="210.9">50</text>
<text x="80.3" y="214.6">THD+N = 10%</text>
<text x="119.8" y="211.7">-140</text>
<text x="33.8" y="217.1">0</text>
<text x="35.4" y="219.6">0</text>
<text x="50" y="219.6">25</text>
<text x="65.2" y="219.6">50</text>
<text x="80.3" y="219.6">75</text>
<text x="94.9" y="219.6">100</text>
<text x="119.8" y="217.1">-160</text>
<text x="124.6" y="219.6">0</text>
<text x="130.3" y="219.6">5k</text>
<text x="136" y="219.6">10k</text>
<text x="142.4" y="219.6">15k</text>
<text x="148.7" y="219.6">20k</text>
<text x="155" y="219.6">25k</text>
<text x="161.3" y="219.6">30k</text>
<text x="167.7" y="219.6">35k</text>
<text x="174" y="219.6">40k</text>
<text x="180.3" y="219.6">45k48k</text>
<text x="52.6" y="222.2">T</text>
<text x="55.8" y="222.2">- Case Temperature - qC</text>
<text x="146.6" y="222.2">f - Frequency - Hz</text>
</g>
<g font-size="2.1">
<text x="21" y="40.5">C</text>
<text x="56.3" y="40.5">DEM</text>
<text x="77.3" y="40.5">DEM</text>
<text x="146.7" y="36.6">L</text>
<text x="159.4" y="36.6">S</text>
<text x="180.4" y="36.6">OC</text>
<text x="26" y="100.6">L</text>
<text x="94.8" y="100.6">C</text>
<text x="114.9" y="100.6">L</text>
<text x="183.7" y="100.6">C</text>
<text x="26" y="163.8">L</text>
<text x="94.8" y="163.8">C</text>
<text x="114.9" y="163.8">L</text>
<text x="183.7" y="163.8">C</text>
<text x="26" y="227">L</text>
<text x="94.8" y="227">C</text>
<text x="136.5" y="227">REF</text>
<text x="166.1" y="233.9">C</text>
</g>
<g font-size="1.9">
<text x="42.3" y="210.4">4:</text>
<text x="42.3" y="212.6">6:</text>
<text x="42.3" y="214.8">8:</text>
</g>
<g font-size="1.7">
<text x="29.5" y="78.2" transform="rotate(-90 29.5 78.2)">O</text>
<text x="118.4" y="78.2" transform="rotate(-90 118.4 78.2)">O</text>
<text x="81.5" y="88.3">C</text>
<text x="171.7" y="88.3">C</text>
<text x="86" y="151.5">C</text>
<text x="174.9" y="151.5">C</text>
<text x="127.6" y="176.8">C</text>
<text x="127.7" y="179.6">ref</text>
<text x="29.7" y="204.6" transform="rotate(-90 29.7 204.6)">O</text>
<text x="53.9" y="222.6">C</text>
</g>
<g font-size="1.7" fill="#999">
<text x="96.1" y="96.8">D007</text>
<text x="185" y="96.8">D008</text>
<text x="96.1" y="160">D009</text>
<text x="185" y="160">D010</text>
<text x="96.2" y="223.2">D011</text>
<text x="185.3" y="223.2">D012</text>
</g>
</svg>
